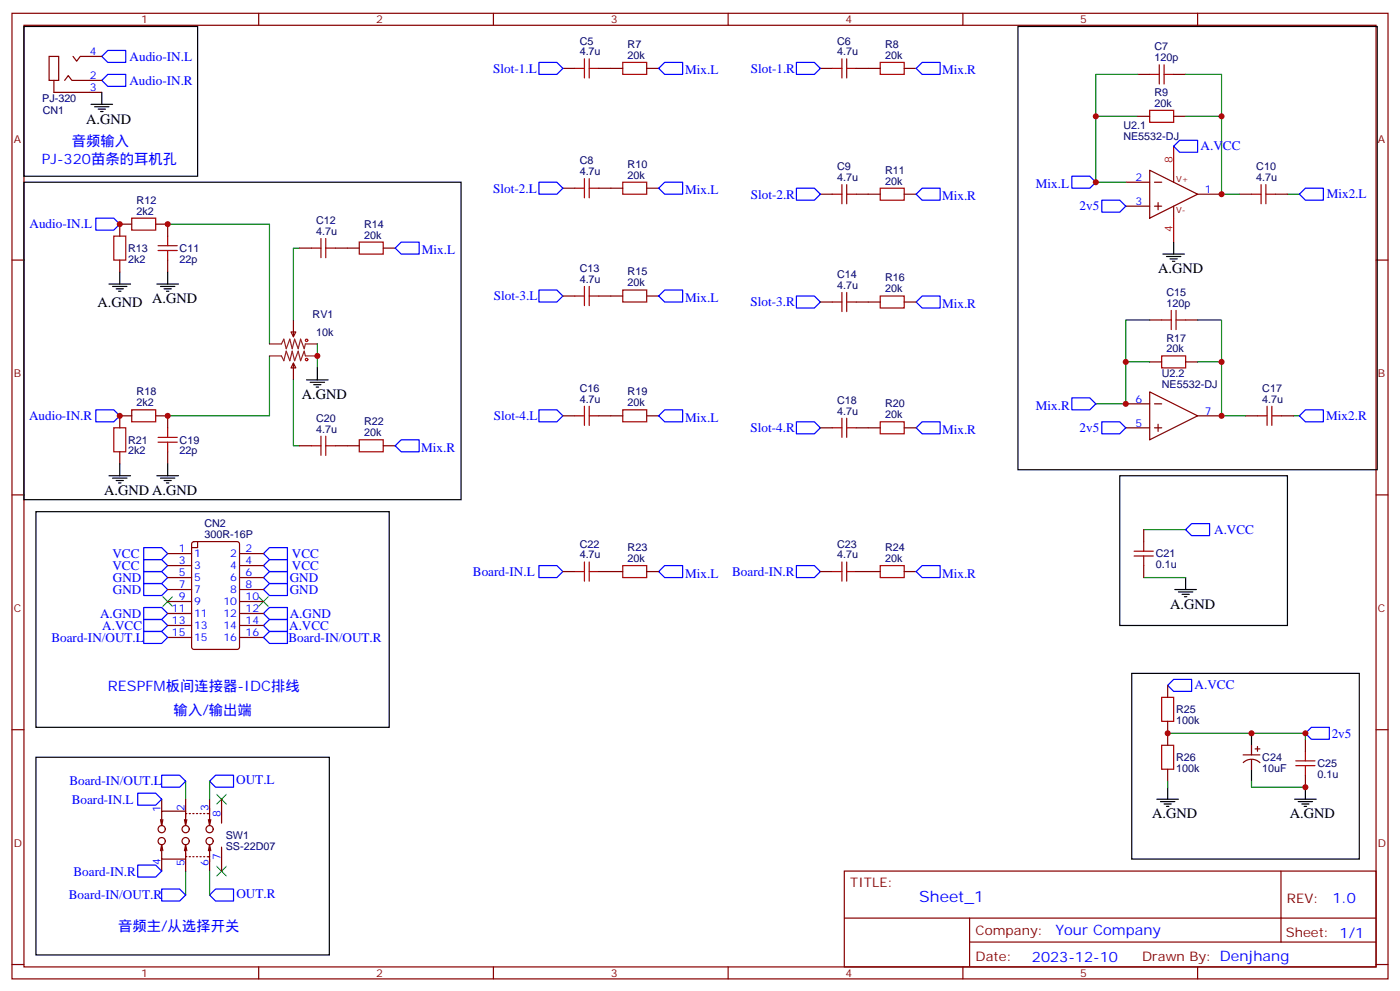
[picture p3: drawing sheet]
<svg xmlns="http://www.w3.org/2000/svg" width="412mm" height="292mm" viewBox="0 0 412 292" stroke-linecap="round" stroke-linejoin="round" font-family="sans-serif">
<g fill="none" stroke="#870000" stroke-width=".35">
<path d="M3.5 3.9h405.4v284.4h-405.4zM7.1 7.4h398.2v277.3h-398.2zM14.5 16.6h2.8v7.1h-2.8zM21.5 16.6l1.1 1.4 1-1.4h6.4M76.2 3.9v3.5M145.3 3.9v3.5M214.5 3.9v3.5M283.6 3.9v3.5M352.8 3.9v3.5M15.9 23.7v3.5h14.1M19 23.7l1.1-1.4 1.1 1.4h8.8M165.8 20.1h3.5"/>
<path d="M176.4 20.1h7M190.5 20.1h3.5M241.7 20.1h3.5M252.2 20.1h7.1M266.3 20.1h3.6M335.1 34.3h3.6M335.1 21.9h3.6M345.7 34.3h3.5M345.7 21.9h3.5M165.8 55.4h3.5M176.4 55.4h7M190.5 55.4h3.5"/>
<path d="M241.7 57.2h3.5M252.2 57.2h7.1M266.3 57.2h3.6M331.6 53.7h7.1M338.7 50.1l14.1 7.1-14.1 7zM340.1 53.7h2.1M341.1 59.7v2.1M345.7 50.1v3.6M352.8 57.2h7M365.1 57.2h3.6M375.7 57.2h3.5M3.5 76.6h3.6"/>
<path d="M35.3 76.6v3.5M38.8 66h-3.5v3.5M45.9 66h3.5v3.5M49.4 76.6v3.5M88.2 73.1h3.5M98.8 73.1h7M112.9 73.1h3.5M331.6 60.7h7.1M340.1 60.7h2.1M345.7 60.7v3.5M405.3 76.6h3.6M85.7 97.8h1.4l-.7 1.4z"/>
<path d="M86.4 94.2v5M165.8 87.2h3.5M176.4 87.2h7M190.5 87.2h3.5M241.7 88.9h3.5M252.2 88.9h7.1M266.3 88.9h3.6M338.7 94.2h3.5M349.2 94.2h3.6M86.4 106.9l.7 1.4h-1.4zM86.4 106.9v5M331.6 118.9h7.1"/>
<path d="M338.7 115.4l14.1 7-14.1 7.1zM338.7 106.6h3.5M340.1 118.9h2.1M349.2 106.6h3.6M35.3 133v3.6M38.8 122.4h-3.5v3.6M45.9 122.4h3.5v3.6M49.4 133v3.6M88.2 131.3h3.5M98.8 131.3h7M112.9 131.3h3.5M165.8 122.4h3.5"/>
<path d="M176.4 122.4h7M190.5 122.4h3.5M241.7 126h3.5M252.2 126h7.1M266.3 126h3.6M331.6 126h7.1M340.1 126h2.1M341.1 124.9v2.1M352.8 122.4h7M366.9 122.4h3.5M377.5 122.4h3.5M3.5 145.7h3.6"/>
<path d="M56.7 159.7l.4-.2h12.7l.7 .4 .1 30.6-.5 .7h-13l-.6-.4-.1-30.6zM58.2 159.5v1.8h-1.8M336.9 156v3.5M405.3 145.7h3.6M49.4 163h7M49.4 166.5h7M49.4 170.1h7M49.4 173.6h7M49.4 177.1h7M70.6 163h7M70.6 166.5h7M70.6 170.1h7"/>
<path d="M70.6 173.6h7M70.6 177.1h7M165.8 168.3h3.5M176.4 168.3h7M190.5 168.3h3.5M241.7 168.3h3.5M252.2 168.3h7.1M266.3 168.3h3.6M336.9 166.5v3.6M49.4 180.7h7M49.4 184.2h7M49.4 187.7h7"/>
<path d="M70.6 180.7h7M70.6 184.2h7M70.6 187.7h7M3.5 214.9h3.6M344 201.8v3.6M344 212.4v7.1M368.7 219.5v2.8M370.4 219.8v1.4M384.5 217.7v3.5M405.3 214.9h3.6M47.6 235.3v3.6M54.7 238.9h-7.1v4.2"/>
<path d="M54.7 235.3v5.3M55 239.6h-.3v2.8M55.7 239.6h.4M56.8 239.6h.3M57.9 239.6h.3M58.9 239.6h.4M60 239.6h.3M61 239.6h.7v2.8M61.7 235.3v4.4M65.3 235.3v7.1M344 226.5v3.5M366.2 222.3h4.9"/>
<path d="M366.2 224.6a3.5 3.5 0 0 1 4.9 0M368.7 223.7v2.8M369.7 220.5h1.4M384.5 228.3v3.5M47.3 241.3l.3 1.8M47.6 248.7v4.3h7.1M47.6 253v3.5M47.6 248.7l.4 1.8M47.6 248.7l-.3 1.8M48 241.3l-.4 1.8M54.3 241.3l.4 1.8 .3-1.8M54.3 250.5l.4-1.8 .3 1.8"/>
<path d="M54.7 249.4v2.9h.3M54.7 251.2v5.3M55.7 252.3h.4M56.8 252.3h.3M57.9 252.3h.3M58.9 252.3h.4M60 252.3h.3M61.4 241.3l.3 1.8 .4-1.8M61.4 250.5l.3-1.8 .4 1.8M61.7 249.4v2.9h-.7M61.7 252.1v4.4M65.3 249.4v7.1"/>
<path d="M248.7 256.5h156.6v28.2h-156.6zM377.3 256.5v20.9M248.7 270.4h156.5M285.6 277.4h119.6M285.6 270.4v14.1M3.5 284h3.6M76.2 284.7v3.6M145.3 284.7v3.6M214.5 284.7v3.6M283.6 284.7v3.6M352.8 284.7v3.6M405.3 284h3.6"/>
<circle cx="47.6" cy="247.7" r="1.06"/>
<circle cx="47.6" cy="244.2" r="1.06"/>
<circle cx="54.7" cy="247.7" r="1.06"/>
<circle cx="54.7" cy="244.2" r="1.06"/>
<circle cx="61.7" cy="247.7" r="1.06"/>
<circle cx="61.7" cy="244.2" r="1.06"/>
</g>
<g fill="none" stroke="#008700" stroke-width=".35">
<path d="M335.1 34.3h-12.3v19.4h8.8M335.1 21.9h-12.3v12.4M349.2 34.3h10.6v22.9h5.3M349.2 21.9h10.6v12.4M379.2 57.2h3.6M49.4 66h30v35.3M88.2 73.1h-1.8v21.1M338.7 94.2h-7.1v24.7h-8.8M352.8 94.2h7v12.4M79.4 104.8v17.6h-30M86.4 111.9v19.4h1.8M93.5 101.3v7"/>
<path d="M331.6 106.6h7.1M352.8 106.6h7v15.8h7.1M381 122.4h1.8M336.9 156h12.3M336.9 170.1h12.3M344 215.9h40.5v1.8M54.7 230v5.3M61.7 230v5.3M344 230v1.8M368.7 230v1.8h15.8M54.7 256.5v7.1M61.7 256.5v7.1"/>
</g>
<g fill="none" stroke="#a10000" stroke-width=".35">
<path d="M172.2 17.3v5.7M173.6 17.3v5.7M183.4 18.4h7.1v3.5h-7.1zM248 17.3v5.7M249.4 17.3v5.7M259.3 18.4h7v3.5h-7zM341.5 19.1v5.6M342.9 19.1v5.6M169.3 20.1h2.9M173.6 20.1h2.8M245.2 20.1h2.8M249.4 20.1h2.8"/>
<path d="M338.7 32.5h7v3.5h-7zM338.7 21.9h2.8M342.9 21.9h2.8M169.3 55.4h2.9M172.2 52.6v5.6M173.6 55.4h2.8M173.6 52.6v5.6M183.4 53.7h7.1v3.5h-7.1zM245.2 57.2h2.8M248 54.4v5.6M249.4 57.2h2.8M249.4 54.4v5.6"/>
<path d="M259.3 55.4h7v3.5h-7zM368.7 57.2h2.8M371.5 54.4v5.6M372.9 57.2h2.8M372.9 54.4v5.6M33.5 69.5h3.5v7.1h-3.5zM38.8 64.2h7.1v3.6h-7.1zM46.6 73.8h5.6M46.6 72.4h5.6M49.4 69.5v2.9M49.4 73.8v2.8M91.7 73.1h2.8"/>
<path d="M94.5 70.2v5.7M96 70.2v5.7M96 73.1h2.8M105.8 71.3h7.1v3.5h-7.1zM169.3 87.2h2.9M172.2 84.3v5.7M173.6 84.3v5.7M173.6 87.2h2.8M183.4 85.4h7.1v3.5h-7.1zM245.2 88.9h2.8M248 86.1v5.7M249.4 86.1v5.7"/>
<path d="M249.4 88.9h2.8M259.3 87.2h7v3.5h-7zM342.2 94.2h2.8M345 91.4v5.6M346.4 94.2h2.8M346.4 91.4v5.6M172.2 119.6v5.7M173.6 119.6v5.7M342.2 104.8h7v3.5h-7zM373.2 119.6v5.7M374.6 119.6v5.7M33.5 126h3.5v7h-3.5z"/>
<path d="M38.8 120.7h7.1v3.5h-7.1zM46.6 130.2h5.6M46.6 128.8h5.6M49.4 126v2.8M49.4 130.2v2.8M91.7 131.3h2.8M94.5 128.4v5.7M96 131.3h2.8M96 128.4v5.7M105.8 129.5h7.1v3.5h-7.1zM169.3 122.4h2.9M173.6 122.4h2.8"/>
<path d="M183.4 120.7h7.1v3.5h-7.1zM245.2 126h2.8M248 123.2v5.6M249.4 123.2v5.6M249.4 126h2.8M259.3 124.2h7v3.5h-7zM370.4 122.4h2.8M374.6 122.4h2.9M336.9 159.5v2.8M169.3 168.3h2.9M172.2 165.5v5.6M173.6 165.5v5.6"/>
<path d="M173.6 168.3h2.8M183.4 166.5h7.1v3.6h-7.1zM245.2 168.3h2.8M248 165.5v5.6M249.4 165.5v5.6M249.4 168.3h2.8M259.3 166.5h7v3.6h-7zM334.1 163.7h5.6M334.1 162.3h5.6M336.9 163.7v2.8M342.2 205.4h3.5v7h-3.5zM342.2 219.5h3.5v7h-3.5z"/>
<path d="M381.7 225.5h5.6M381.7 224h5.6M384.5 221.2v2.8M384.5 225.5v2.8"/>
<circle cx="90.3" cy="105.9" r=".35"/>
<circle cx="90.3" cy="100.2" r=".35"/>
</g>
<g fill="none" stroke="#00f" stroke-width=".35">
<path d="M30 16.6l1.7-1.7h5.3v3.5h-5.3zM158.7 18.4h5.3l1.8 1.7-1.8 1.8h-5.3zM234.6 18.4h5.3l1.8 1.7-1.8 1.8h-5.3zM271.6 18.4h5.3v3.5h-5.3l-1.7-1.8zM31.7 21.9h5.3v3.5h-5.3l-1.7-1.7zM194 20.1l1.8-1.7h5.3v3.5h-5.3zM158.7 53.7h5.3l1.8 1.7-1.8 1.8h-5.3zM195.8 53.7h5.3v3.5h-5.3l-1.8-1.8zM234.6 55.4h5.3l1.8 1.8-1.8 1.7h-5.3zM271.6 55.4h5.3v3.5h-5.3l-1.7-1.7zM315.7 51.9h5.3l1.8 1.8-1.8 1.7h-5.3zM324.6 58.9h5.2l1.8 1.8-1.8 1.8h-5.2z"/>
<path d="M345.7 43.1l1.8-1.8h5.3v3.5h-5.3zM384.5 55.4h5.3v3.5h-5.3l-1.7-1.7zM28.2 64.2h5.3l1.8 1.8-1.8 1.8h-5.3zM118.2 71.3h5.3v3.5h-5.3l-1.8-1.7zM158.7 85.4h5.3l1.8 1.8-1.8 1.7h-5.3zM195.8 85.4h5.3v3.5h-5.3l-1.8-1.7zM234.6 87.2h5.3l1.8 1.7-1.8 1.8h-5.3zM271.6 87.2h5.3v3.5h-5.3l-1.7-1.8zM315.7 117.2h5.3l1.8 1.7-1.8 1.8h-5.3zM28.2 120.7h5.3l1.8 1.7-1.8 1.8h-5.3zM118.2 129.5h5.3v3.5h-5.3l-1.8-1.7zM158.7 120.7h5.3l1.8 1.7-1.8 1.8h-5.3z"/>
<path d="M195.8 120.7h5.3v3.5h-5.3l-1.8-1.8zM234.6 124.2h5.3l1.8 1.8-1.8 1.7h-5.3zM271.6 124.2h5.3v3.5h-5.3l-1.7-1.7zM324.6 124.2h5.2l1.8 1.8-1.8 1.7h-5.2zM384.5 120.7h5.3v3.5h-5.3l-1.7-1.8zM351 154.2h5.3v3.5h-5.3l-1.8-1.7zM42.3 168.3h5.3l1.8 1.8-1.8 1.7h-5.3zM42.3 171.8h5.3l1.8 1.8-1.8 1.8h-5.3zM42.3 178.9h5.3l1.8 1.8-1.8 1.7h-5.3zM42.3 161.3h5.3l1.8 1.7-1.8 1.8h-5.3zM42.3 164.8h5.3l1.8 1.7-1.8 1.8h-5.3zM77.6 173.6l1.8-1.8h5.3v3.6h-5.3z"/>
<path d="M79.4 168.3h5.3v3.5h-5.3l-1.8-1.7zM79.4 178.9h5.3v3.5h-5.3l-1.8-1.7zM79.4 164.8h5.3v3.5h-5.3l-1.8-1.8zM79.4 161.3h5.3v3.5h-5.3l-1.8-1.8zM158.7 166.5h5.3l1.8 1.8-1.8 1.8h-5.3zM195.8 166.5h5.3v3.6h-5.3l-1.8-1.8zM234.6 166.5h5.3l1.8 1.8-1.8 1.8h-5.3zM271.6 166.5h5.3v3.6h-5.3l-1.7-1.8zM42.3 182.4h5.3l1.8 1.8-1.8 1.7h-5.3zM42.3 185.9h5.3l1.8 1.8-1.8 1.8h-5.3zM77.6 184.2l1.8-1.8h5.3v3.5h-5.3zM77.6 187.7l1.8-1.8h5.3v3.6h-5.3z"/>
<path d="M344 201.8l1.7-1.7h5.3v3.5h-5.3zM386.3 214.2h5.3v3.5h-5.3l-1.8-1.8zM40.6 233.6h5.3l1.7 1.7-1.7 1.8h-5.3zM47.6 228.3h5.3l1.8 1.7-1.8 1.8h-5.3zM61.7 230l1.8-1.7h5.3v3.5h-5.3zM40.6 254.7h5.3l1.7 1.8-1.7 1.8h-5.3zM47.6 261.8h5.3l1.8 1.8-1.8 1.7h-5.3zM61.7 263.6l1.8-1.8h5.3v3.5h-5.3z"/>
</g>
<path d="M345.7 43.1v7M345.7 64.2v7.1" fill="none" stroke="#f00" stroke-width=".35"/>
<g fill="none" stroke="#000" stroke-width=".35">
<path d="M7.1 7.8h51.1v44.1h-51.1zM299.9 7.8h105.8v130.5h-105.8zM26.8 30.7h6.4M27.9 31.4h4.2M28.9 32.1h2.1M29.6 32.8h.7M30 27.2v3.5M7.1 53.7h128.7v93.4h-128.7zM342.5 74.8h6.4M343.6 75.5h4.2M344.7 76.2h2.1M345.4 76.9h.7"/>
<path d="M345.7 71.3v3.5M32.1 83.6h6.4M33.2 84.3h4.2M34.2 85.1h2.1M34.9 85.8h.7M35.3 80.1v3.5M46.2 83.6h6.4M47.3 84.3h4.2M48.3 85.1h2.1M49 85.8h.7M49.4 80.1v3.5M90.3 111.9h6.4"/>
<path d="M91.4 112.6h4.2M92.4 113.3h2.1M93.1 114h.7M93.5 108.3v3.6M35.3 136.6v3.5M49.4 136.6v3.5M10.6 150.7h104.1v63.5h-104.1zM32.1 140.1h6.4M33.2 140.8h4.2M34.2 141.5h2.1M34.9 142.2h.7M46.2 140.1h6.4"/>
<path d="M47.3 140.8h4.2M48.3 141.5h2.1M49 142.2h.7M329.8 140.1h49.4v44.1h-49.4zM346.1 173.6h6.3M347.1 174.3h4.3M348.2 175h2.1M348.9 175.7h.7M349.2 170.1v3.5M333.4 198.3h67v54.7h-67zM368.7 215.9v3.6M10.6 223h86.4v58.2h-86.4z"/>
<path d="M340.8 235.3h6.3M341.8 236h4.3M342.9 236.7h2.1M343.6 237.5h.7M344 231.8v3.5M368.7 226.5v3.5M381.4 235.3h6.3M382.4 236h4.2M383.5 236.7h2.1M384.2 237.5h.7M384.5 231.8v3.5"/>
</g>
<path d="M79.4 101.3h3.5l.7-1.4 .7 2.8 1.1-2.8 .7 2.8 .7-2.8 1 2.8 .7-2.8 1.1 2.8 .4-1.4h3.5M79.4 104.8h3.5l.7 1.4 .7-2.8 1.1 2.8 .7-2.8 .7 2.8 1-2.8 .7 2.8 1.1-2.8 .4 1.4h3.5" fill="none" stroke="#8c2424" stroke-width=".35"/>
<path d="M48 175.7l2.8 2.8M50.8 175.7l-2.8 2.8M76.2 175.7l2.8 2.8M79 175.7l-2.8 2.8M63.9 233.9l2.8 2.8M66.7 233.9l-2.8 2.8M63.9 255.1l2.8 2.8M66.7 255.1l-2.8 2.8" fill="none" stroke="#3c3" stroke-width=".35"/>
<g fill="#c00">
<circle cx="359.8" cy="122.4" r=".88"/>
<circle cx="359.8" cy="106.6" r=".88"/>
<circle cx="359.8" cy="57.2" r=".88"/>
<circle cx="322.8" cy="34.3" r=".88"/>
<circle cx="359.8" cy="34.3" r=".88"/>
<circle cx="35.3" cy="122.4" r=".88"/>
<circle cx="49.4" cy="122.4" r=".88"/>
<circle cx="49.4" cy="66" r=".88"/>
<circle cx="35.3" cy="66" r=".88"/>
<circle cx="93.5" cy="104.8" r=".88"/>
<circle cx="322.8" cy="53.7" r=".88"/>
<circle cx="331.6" cy="106.6" r=".88"/>
<circle cx="331.6" cy="118.9" r=".88"/>
<circle cx="344" cy="215.9" r=".88"/>
<circle cx="384.5" cy="215.9" r=".88"/>
<circle cx="368.7" cy="215.9" r=".88"/>
<circle cx="384.5" cy="231.8" r=".88"/>
</g>
<text font-size="4.6" fill="#00f" x="270.8" y="265.5">Sheet_1</text>
<g font-size="4.2">
<text x="25.4" y="36.4">A.GND</text>
<text x="341.1" y="80.5">A.GND</text>
<text x="44.8" y="89.3">A.GND</text>
<text x="28.7" y="90.3">A.GND</text>
<text x="88.9" y="117.5">A.GND</text>
<text x="30.7" y="145.7">A.GND A.GND</text>
<text x="344.7" y="179.2">A.GND</text>
<text x="339.4" y="241">A.GND</text>
<text x="379.9" y="241">A.GND</text>
</g>
<g font-size="4.2" fill="#00f">
<text x="21.2" y="43.1">音频输入</text>
<text x="12.3" y="48.4">PJ-320苗条的耳机孔</text>
<text x="31.7" y="203.6">RESPFM板间连接器-IDC排线</text>
<text x="51.2" y="210.6">输入/输出端</text>
<text x="392.5" y="265.8">1.0</text>
<text x="34.8" y="274.1">音频主/从选择开关</text>
<text x="310.9" y="275.3">Your Company</text>
<text x="304" y="283.1">2023-12-10</text>
</g>
<g font-size="3.9" fill="#00f">
<text x="38.2" y="17.9">Audio-IN.L</text>
<text x="145.3" y="21.5">Slot-1.L</text>
<text x="201.8" y="21.9">Mix.L</text>
<text x="221.2" y="21.4">Slot-1.R</text>
<text x="277.5" y="21.9">Mix.R</text>
<text x="38.1" y="24.9">Audio-IN.R</text>
<text x="353.7" y="44.3">A.VCC</text>
<text x="145.3" y="56.8">Slot-2.L</text>
<text x="201.8" y="57.2">Mix.L</text>
<text x="221.2" y="58.5">Slot-2.R</text>
<text x="277.5" y="58.9">Mix.R</text>
<text x="305.2" y="55.4">Mix.L</text>
<text x="390.8" y="58.4">Mix2.L</text>
<text x="318" y="62">2v5</text>
<text x="8.7" y="67.3">Audio-IN.L</text>
<text x="124.2" y="74.8">Mix.L</text>
<text x="145.5" y="88.4">Slot-3.L</text>
<text x="201.8" y="88.9">Mix.L</text>
<text x="221.1" y="90.2">Slot-3.R</text>
<text x="277.5" y="90.7">Mix.R</text>
<text x="8.5" y="123.7">Audio-IN.R</text>
<text x="145.5" y="123.7">Slot-4.L</text>
<text x="201.8" y="124.2">Mix.L</text>
<text x="305.2" y="120.7">Mix.R</text>
<text x="390.7" y="123.7">Mix2.R</text>
<text x="221.1" y="127.2">Slot-4.R</text>
<text x="277.5" y="127.7">Mix.R</text>
<text x="318" y="127.2">2v5</text>
<text x="124" y="133">Mix.R</text>
<text x="357.7" y="157.3">A.VCC</text>
<text x="33.1" y="164.3">VCC</text>
<text x="33.1" y="167.8">VCC</text>
<text x="86" y="167.8">VCC</text>
<text x="86" y="164.3">VCC</text>
<text x="33.2" y="171.3">GND</text>
<text x="85.4" y="171.3">GND</text>
<text x="139.3" y="169.6">Board-IN.L</text>
<text x="201.8" y="170.1">Mix.L</text>
<text x="215.7" y="169.7">Board-IN.R</text>
<text x="277.5" y="170.1">Mix.R</text>
<text x="33.2" y="174.9">GND</text>
<text x="85.4" y="174.9">GND</text>
<text x="29.5" y="181.9">A.GND</text>
<text x="30.1" y="185.5">A.VCC</text>
<text x="85.2" y="185.5">A.VCC</text>
<text x="85.4" y="181.9">A.GND</text>
<text x="15.1" y="189">Board-IN/OUT.L</text>
<text x="85" y="189">Board-IN/OUT.R</text>
<text x="351.9" y="203">A.VCC</text>
<text x="392.3" y="217.2">2v5</text>
<text x="20.4" y="231.3">Board-IN/OUT.L</text>
<text x="69.6" y="230.9">OUT.L</text>
<text x="21.1" y="236.6">Board-IN.L</text>
<text x="21.6" y="257.9">Board-IN.R</text>
<text x="20.3" y="264.8">Board-IN/OUT.R</text>
<text x="69.7" y="264.4">OUT.R</text>
</g>
<g font-size="3.9" fill="#800">
<text x="250.5" y="261.1">TITLE:</text>
<text x="379.1" y="265.8">REV:</text>
<text x="287.4" y="275.3">Company:</text>
<text x="378.7" y="275.9">Sheet: 1/1</text>
<text x="287.4" y="283">Date:</text>
<text x="336.4" y="283.1">Drawn By: Denjhang</text>
</g>
<g font-size="3.2" fill="#800">
<text x="41.6" y="6.9">1</text>
<text x="110.8" y="6.9">2</text>
<text x="179.9" y="6.9">3</text>
<text x="249.1" y="6.9">4</text>
<text x="318.2" y="6.9">5</text>
<text x="4.1" y="42">A</text>
<text x="405.9" y="42">A</text>
<text x="4.1" y="111.2">B</text>
<text x="405.9" y="111.2">B</text>
<text x="4.1" y="180.3">C</text>
<text x="405.9" y="180.3">C</text>
<text x="4.1" y="249.4">D</text>
<text x="405.9" y="249.4">D</text>
<text x="41.6" y="287.7">1</text>
<text x="110.8" y="287.7">2</text>
<text x="179.9" y="287.7">3</text>
<text x="249.1" y="287.7">4</text>
<text x="318.2" y="287.7">5</text>
</g>
<g font-size="3.2" fill="#00f">
<text x="26.5" y="16.3">4</text>
<text x="26.5" y="23.3">2</text>
<text x="26.5" y="26.8">3</text>
<text x="334.5" y="53.3">2</text>
<text x="354.9" y="56.8">1</text>
<text x="334.5" y="60.4">3</text>
<text x="334.5" y="118.6">6</text>
<text x="334.5" y="125.6">5</text>
<text x="354.9" y="122.1">7</text>
<text x="52.7" y="162.7">1</text>
<text x="52.7" y="166.2">3</text>
<text x="57.1" y="164.1">1</text>
<text x="57.1" y="167.6">3</text>
<text x="67.8" y="164.1">2</text>
<text x="67.8" y="167.6">4</text>
<text x="72.3" y="162.7">2</text>
<text x="72.3" y="166.2">4</text>
<text x="52.7" y="169.7">5</text>
<text x="52.7" y="173.2">7</text>
<text x="57.1" y="171.1">5</text>
<text x="67.8" y="171.1">6</text>
<text x="72.3" y="169.7">6</text>
<text x="72.3" y="173.2">8</text>
<text x="52.7" y="176.8">9</text>
<text x="57.1" y="174.7">7</text>
<text x="57.1" y="178.2">9</text>
<text x="65.8" y="178.2">10</text>
<text x="67.8" y="174.7">8</text>
<text x="72.3" y="176.8">10</text>
<text x="50.6" y="180.3">11</text>
<text x="50.6" y="183.8">13</text>
<text x="57.1" y="181.7">11</text>
<text x="57.1" y="185.2">13</text>
<text x="65.8" y="181.7">12</text>
<text x="65.8" y="185.2">14</text>
<text x="72.3" y="180.3">12</text>
<text x="72.3" y="183.8">14</text>
<text x="50.6" y="187.4">15</text>
<text x="57.1" y="188.8">15</text>
<text x="65.8" y="188.8">16</text>
<text x="72.3" y="187.4">16</text>
<text x="47.3" y="239.2" transform="rotate(-90 47.3 239.2)">1</text>
<text x="54.3" y="238.9" transform="rotate(-90 54.3 238.9)">2</text>
<text x="61.4" y="238.9" transform="rotate(-90 61.4 238.9)">3</text>
<text x="64.9" y="240.6" transform="rotate(-90 64.9 240.6)">8</text>
<text x="47.3" y="254.6" transform="rotate(-90 47.3 254.6)">4</text>
<text x="54.3" y="255" transform="rotate(-90 54.3 255)">5</text>
<text x="61.4" y="255" transform="rotate(-90 61.4 255)">6</text>
<text x="64.9" y="253.2" transform="rotate(-90 64.9 253.2)">7</text>
</g>
<g font-size="3.2" fill="#000080">
<text x="170.8" y="16.3">4.7u</text>
<text x="170.8" y="13.1">C5</text>
<text x="184.9" y="17.3">20k</text>
<text x="184.9" y="14.1">R7</text>
<text x="246.6" y="16.3">4.7u</text>
<text x="246.6" y="13.1">C6</text>
<text x="260.7" y="17.3">20k</text>
<text x="260.7" y="14.1">R8</text>
<text x="340.1" y="14.9">C7</text>
<text x="340.1" y="18">120p</text>
<text x="340.1" y="28.3">R9</text>
<text x="12.4" y="30.1">PJ-320</text>
<text x="12.6" y="33.7">CN1</text>
<text x="340.1" y="31.4">20k</text>
<text x="330.9" y="41.3">NE5532-DJ</text>
<text x="330.9" y="38.1">U2.1</text>
<text x="170.8" y="51.5">4.7u</text>
<text x="170.8" y="48.4">C8</text>
<text x="184.9" y="52.6">20k</text>
<text x="184.9" y="49.4">R10</text>
<text x="246.6" y="53.3">4.7u</text>
<text x="246.6" y="50.2">C9</text>
<text x="260.7" y="51.1">R11</text>
<text x="370.1" y="53.3">4.7u</text>
<text x="370.1" y="50.2">C10</text>
<text x="40.2" y="60">R12</text>
<text x="260.7" y="54.4">20k</text>
<text x="40.2" y="63.2">2k2</text>
<text x="93.1" y="69.2">4.7u</text>
<text x="93.1" y="66.1">C12</text>
<text x="107.3" y="70.2">20k</text>
<text x="107.3" y="67">R14</text>
<text x="37.7" y="77.4">2k2</text>
<text x="37.7" y="74.2">R13</text>
<text x="52.9" y="77.4">22p</text>
<text x="52.9" y="74.2">C11</text>
<text x="170.8" y="83.3">4.7u</text>
<text x="170.8" y="80.2">C13</text>
<text x="184.9" y="81.1">R15</text>
<text x="246.6" y="81.9">C14</text>
<text x="260.7" y="82.9">R16</text>
<text x="184.9" y="84.3">20k</text>
<text x="246.6" y="85.1">4.7u</text>
<text x="260.7" y="86.1">20k</text>
<text x="343.6" y="87.2">C15</text>
<text x="92.1" y="93.6">RV1</text>
<text x="343.6" y="90.3">120p</text>
<text x="93.1" y="98.9">10k</text>
<text x="343.6" y="100.6">R17</text>
<text x="343.6" y="103.8">20k</text>
<text x="342.2" y="111.1">U2.2</text>
<text x="40.2" y="119.6">2k2</text>
<text x="40.2" y="116.4">R18</text>
<text x="170.8" y="118.6">4.7u</text>
<text x="170.8" y="115.4">C16</text>
<text x="184.9" y="119.6">20k</text>
<text x="184.9" y="116.4">R19</text>
<text x="246.6" y="119">C18</text>
<text x="260.7" y="119.9">R20</text>
<text x="342.2" y="114.3">NE5532-DJ</text>
<text x="371.8" y="118.6">4.7u</text>
<text x="371.8" y="115.4">C17</text>
<text x="93.1" y="124.3">C20</text>
<text x="107.3" y="125.2">R22</text>
<text x="246.6" y="122.1">4.7u</text>
<text x="260.7" y="123.2">20k</text>
<text x="37.7" y="130.7">R21</text>
<text x="52.9" y="130.7">C19</text>
<text x="93.1" y="127.4">4.7u</text>
<text x="107.3" y="128.4">20k</text>
<text x="37.7" y="133.8">2k2</text>
<text x="52.9" y="133.8">22p</text>
<text x="60.2" y="155.3">CN2</text>
<text x="60.2" y="158.4">300R-16P</text>
<text x="170.8" y="161.3">C22</text>
<text x="246.6" y="161.3">C23</text>
<text x="170.8" y="164.4">4.7u</text>
<text x="184.9" y="165.5">20k</text>
<text x="184.9" y="162.3">R23</text>
<text x="246.6" y="164.4">4.7u</text>
<text x="260.7" y="165.5">20k</text>
<text x="260.7" y="162.3">R24</text>
<text x="340.4" y="167.3">0.1u</text>
<text x="340.4" y="164.1">C21</text>
<text x="346.4" y="213.2">100k</text>
<text x="346.4" y="210">R25</text>
<text x="346.4" y="227.4">100k</text>
<text x="346.4" y="224.1">R26</text>
<text x="371.8" y="227.3">10uF</text>
<text x="371.8" y="224.1">C24</text>
<text x="388.1" y="225.9">C25</text>
<text x="388.1" y="229.1">0.1u</text>
<text x="66.5" y="250.2">SS-22D07</text>
<text x="66.5" y="247.1">SW1</text>
</g>
<g font-size="3.2" fill="#f00">
<text x="345.4" y="48" transform="rotate(-90 345.4 48)">8</text>
<text x="345.4" y="68.4" transform="rotate(-90 345.4 68.4)">4</text>
</g>
<g font-size="2.5" fill="#800">
<text x="346.4" y="53.7">V+</text>
<text x="346.4" y="62.8">V-</text>
</g>
</svg>
